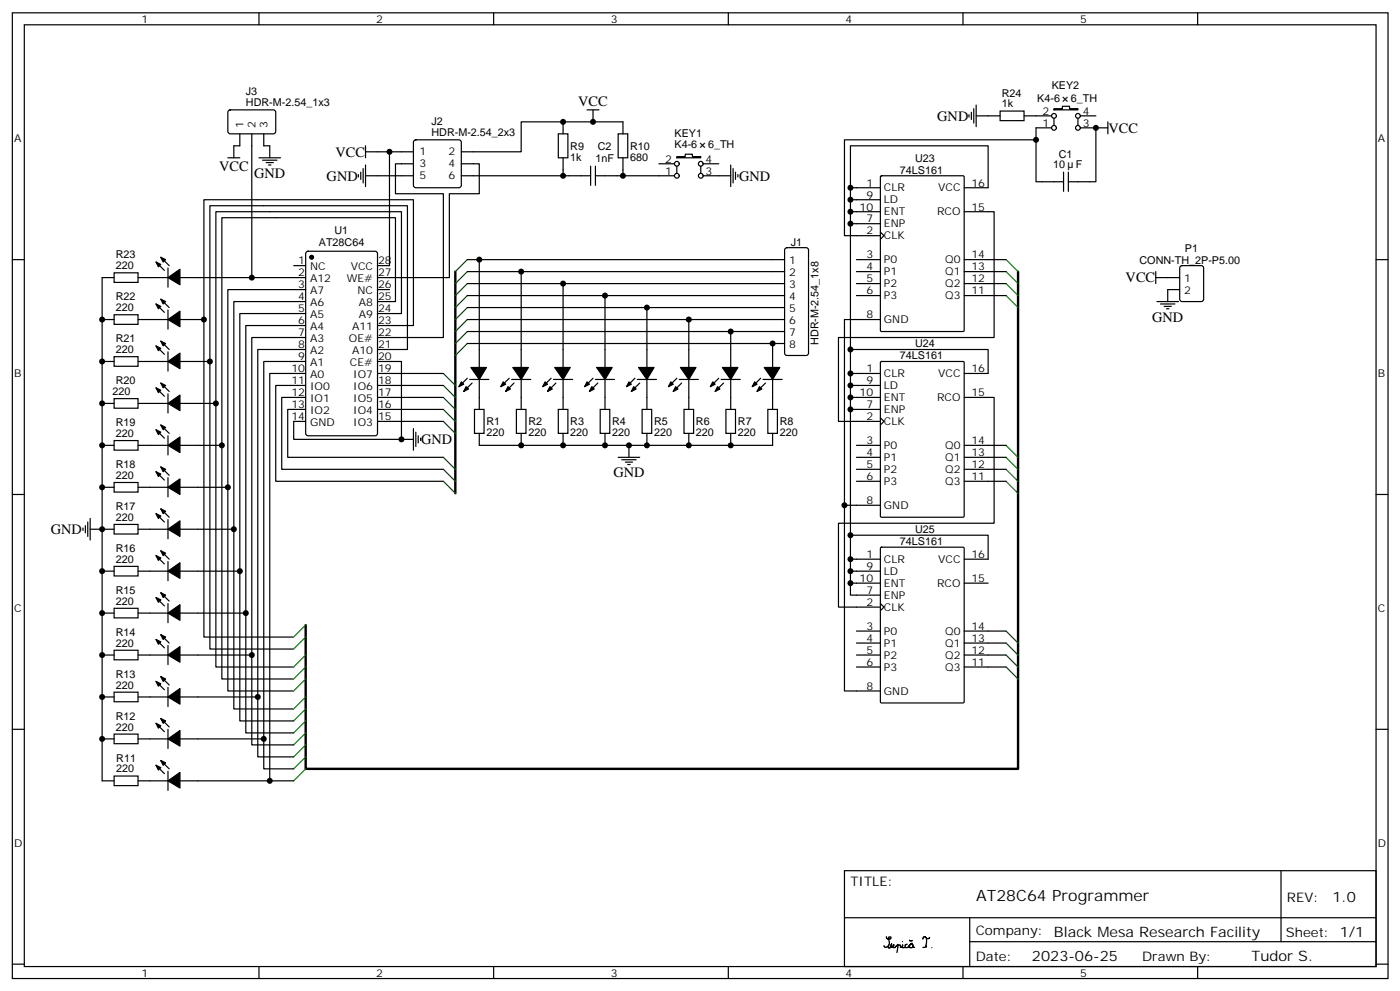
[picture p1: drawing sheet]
<svg xmlns="http://www.w3.org/2000/svg" width="413mm" height="292mm" viewBox="0 0 413 292" stroke-linecap="round" stroke-linejoin="round" font-family="sans-serif">
<g fill="none" stroke="#000" stroke-width=".35">
<path d="M3.6 3.8h405.4v284.3h-405.4zM7.2 7.3h398.2v277.3h-398.2zM76.3 3.8v3.5M145.5 3.8v3.5M214.6 3.8v3.5M283.7 3.8v3.5M352.9 3.8v3.5M67.4 32.6l.4-.3 13 .1 .4 .7v5.9l-.7 .4-12.9-.1-.5-.6v-5.6zM70.7 39.4v3.5h-1.8v3.6M74.2 39.4v42.3M77.7 39.4v3.5h1.8v3.6M164.5 39.4h2.8v7.1h-2.8z"/>
<path d="M165.9 35.9v3.5M173 32.3h3.5M174.7 32.3v3.6M182.1 39.4h2.9v7.1h-2.9zM183.6 39.4v-3.5h-30v8.8h-17.7M285.5 33.8v.7M286.2 33.1v2.1M286.9 32v4.2M287.6 34.1h7.1M287.6 30.9v6.4M294.7 32.7h7v2.8h-7zM301.7 34.1h8.1"/>
<path d="M309.8 37.6h-4.5v3.6h-56.5v28.2h10.6M310.6 32h2.4v-.7h2.1v.7h2.5v.3h-7zM310.6 34.8v2.1M317.6 34.8v2.1M318.3 37.6h8.1M318.3 34.1h4.6M322.9 37.6v15.9h-8.1M326.4 35.9v3.5M67.1 46.5h3.6M76.3 46.5h6.4M77.4 47.2h4.2M78.4 47.9h2.1"/>
<path d="M79.1 48.6h.7M105.6 51.4v.7M106.3 50.7v2.1M107 49.6v4.3M107.7 51.8h14.1M107.7 42.9v3.6M107.7 48.6v6.3M107.7 44.7h14.1M114.8 44.7v33.5h-3.6M121.8 48.2h-5.3v8.8h14.1v42.4h-19.4M122 41.4l.5-.2h12.7l.5 .2 .2 .5v12.7l-.2 .5-.5 .2h-12.7l-.5-.3-.2-.4v-12.7zM135.9 48.2h5.3v8.8h-8.8v24.7h-21.2"/>
<path d="M135.9 51.8h30M165.9 46.5v5.3h8.1M174 48.9v5.7M175.4 48.9v5.7M183.6 46.5v5.3h-8.2M183.6 51.8h15.1M194.1 48.2h4.6M199.4 46.1h2.5v-.7h2.1v.7h2.5v.4h-7.1zM199.4 48.9v2.1M206.5 48.9v2.1M207.2 51.8h8.1M207.2 48.2h4.6"/>
<path d="M215.3 48.6v6.3M216 49.6v4.3M216.7 50.7v2.1M217.4 51.4v.7M250.6 55.3v3.5h8.8M250.6 58.8v3.5h8.8M259.4 55.3h-8.8v-12.4h40.5v12.4h-7M259.5 51.9l.3-.1h23.9l.3 .1 .1 45.4-.2 .3h-24.1l-.4-.2zM305.3 41.2v12.3h8.1M313.4 50.7v5.6M314.8 50.7v5.6M3.6 76.4h3.6"/>
<path d="M46 77.2l2.4 2.4M47.4 75.7l2.4 2.5M49.5 78.9v5.7M86.5 78.2h3.6M90.3 74.2l.5-.2h19.7l.7 .4v53.2l-.4 .6-20 .1-.7-.5v-53.1zM137.7 76.4h3.5v31.8M137.7 80h15.9v28.2M141.2 76.4h90M153.6 80h77.6M231.4 73.1l.5-.2h5.6l.5 .2 .2 .5v30.4l-.2 .5-.5 .2h-5.6l-.5-.3-.2-.4v-30.4zM250.6 62.3v3.6h8.8M250.6 65.9v44.1h8.8"/>
<path d="M252.3 76.4h7.1M252.3 80h7.1M259.4 68.3l1.1 1.1-1.1 1M284.1 62.3h8.8v37.1h-45.8v24.7h12.3M284.1 76.4h12.3M284.1 80h12.3M340.5 80v3.5M347.8 78.4l.5-.2h5.6l.7 .4v9.5l-.4 .6-5.9 .1-.7-.5v-9.4zM405.4 76.4h3.6M30.1 94.1h3.5M33.6 92.7h7.1v2.8h-7.1zM33.6 80.3h7.1v2.8h-7.1z"/>
<path d="M33.6 81.7h-3.5v148.2h3.5M40.7 81.7h8.8M40.7 94.1h8.8M46 89.5l2.4 2.5M47.4 88.1l2.4 2.5M49.5 91.3v5.6M53 94.1h7.1v-35.3h61.7v37h-10.6M53 81.7h37.1M60.1 94.1v93.5h26.4M90.1 99.4h-15.9v93.5h-21.2M90.1 95.8h-17.7v84.7h-19.4M90.1 85.3h-23v58.2h-14.1"/>
<path d="M90.1 92.3h-19.4v75.9h-17.7M90.1 88.8h-21.2v67h-15.9M111.2 88.8h5.3v-24.7h-51.1v67h-12.4M111.2 92.3h7.1v-30h-54.7v56.5h-10.6M111.2 85.3h3.6M137.7 83.5h28.2v24.7M137.7 87h40.6v21.2M137.7 90.6h52.9v17.6M137.7 94.1h65.3v14.1M137.7 97.6h77.6v10.6M165.9 83.5h65.3M178.3 87h52.9"/>
<path d="M190.6 90.6h40.6M203 94.1h28.2M215.3 97.6h15.9M252.3 83.5h7.1M252.3 87h7.1M259.4 94.1h-10.6v109.3h10.6M284.1 83.5h12.3M284.1 87h12.3M340.5 81.7h7.1M340.9 88.8h6.3M341.9 89.5h4.3M343 90.2h2.1"/>
<path d="M343.7 90.9h.7M347.6 85.3h-3.5v3.5M30.1 106.4h3.5M30.1 118.8h3.5M33.6 117.4h7.1v2.8h-7.1zM33.6 105h7.1v2.8h-7.1zM40.7 106.4h8.8M40.7 118.8h8.8M46 114.2l2.4 2.5M46 101.8l2.4 2.5M47.4 112.8l2.4 2.5M47.4 100.4l2.4 2.5"/>
<path d="M49.5 103.6v5.7M49.5 116v5.6M61.8 106.4v84.7h24.7M63.6 118.8v77.6h22.9M90.1 117h-7.1v21.2h47.6M90.1 113.5h-8.9v28.2h49.4M90.1 102.9h-14.1v102.3h-23M90.1 106.4h-12.4v111.2h-24.7M90.1 110h-10.6v119.9h-26.5M111.2 106.4h7.1v23h-31.8v-5.3h3.6M111.2 102.9h8.9v-42.3h-58.3v45.8h-8.8M111.2 110h19.4"/>
<path d="M111.2 113.5h19.4M111.2 117h19.4M137.7 101.1h89.9v7.1M137.7 111.4l-2.5 2.4M138.4 111.7h5.6M139.1 112.8l-2.5 2.5M141.2 111.7v8.8M150 111.4l-2.4 2.4M150.7 111.7h5.7M151.4 112.8l-2.4 2.5M153.6 111.7v8.8M162.4 111.4l-2.5 2.4"/>
<path d="M163.1 111.7h5.6M163.8 112.8l-2.5 2.5M165.9 111.7v8.8M174.7 111.4l-2.4 2.4M175.4 111.7h5.7M176.1 112.8l-2.4 2.5M178.3 111.7v8.8M187.1 111.4l-2.5 2.4M187.8 111.7h5.6M188.5 112.8l-2.5 2.5M190.6 111.7v8.8M199.4 111.4l-2.4 2.4"/>
<path d="M200.1 111.7h5.7M200.8 112.8l-2.4 2.5M203 111.7v8.8M211.8 111.4l-2.5 2.4M212.5 111.7h5.6M213.2 112.8l-2.5 2.5M215.3 111.7v8.8M224.1 111.4l-2.4 2.4M224.8 111.7h5.7M225.5 112.8l-2.4 2.5M227.6 111.7v8.8M227.6 101.1h3.6"/>
<path d="M250.6 110v3.5h8.8M250.6 113.5v3.5h8.8M250.6 117v3.5h8.8M250.6 102.9h40.5v7.1h-7M259.5 106.6l.3-.2h23.9l.3 .2 .1 45.3-.2 .3-24.1 .1-.4-.2zM284.1 117h8.8v37.1h-45.8v24.7h12.3M30.1 131.1h3.5M33.6 129.7h7.1v2.8h-7.1zM40.7 131.1h8.8M46 138.9l2.4 2.5M46 126.5l2.4 2.5M47.4 137.5l2.4 2.4"/>
<path d="M47.4 125.1l2.4 2.5M49.5 128.3v5.6M65.4 131.1v68.8h21.1M90.1 120.5h-5.3v14.2h45.8M111.2 120.5h19.4M111.2 124.1h19.4M118.3 129.4h3.5M121.8 126.2v6.3M122.5 127.2v4.3M123.2 128.3v2.1M123.9 129v.7M139.8 120.5h2.8v7.1h-2.8z"/>
<path d="M141.2 127.6v3.5h86.4v-3.5M152.2 120.5h2.8v7.1h-2.8zM153.6 127.6v3.5M164.5 120.5h2.8v7.1h-2.8zM165.9 127.6v3.5M176.8 120.5h2.9v7.1h-2.9zM178.3 127.6v3.5M182.1 134.7h6.4M183.2 135.4h4.2M184.3 136.1h2.1M185 136.8h.7M185.3 131.1v3.6"/>
<path d="M189.2 120.5h2.8v7.1h-2.8zM190.6 127.6v3.5M201.5 120.5h2.9v7.1h-2.9zM203 127.6v3.5M213.9 120.5h2.8v7.1h-2.8zM215.3 127.6v3.5M226.2 120.5h2.9v7.1h-2.9zM250.6 120.5v44.1h8.8M252.3 134.7h7.1M252.3 131.1h7.1M252.3 138.2h7.1M259.4 123l1.1 1.1-1.1 1"/>
<path d="M284.1 134.7h12.3M284.1 131.1h12.3M284.1 138.2h12.3M3.6 145.6h3.6M24.4 155.5v.7M25.2 154.8v2.1M25.9 153.7v4.2M26.6 155.8h7M26.6 152.6v6.4M30.1 143.5h3.5M33.6 154.4h7.1v2.8h-7.1zM33.6 142.1h7.1v2.8h-7.1z"/>
<path d="M40.7 155.8h8.8M40.7 143.5h8.8M46 151.2l2.4 2.5M47.4 149.8l2.4 2.5M49.5 140.7v5.6M49.5 153v5.6M67.1 143.5v59.9h19.4M68.9 155.8v52.9h17.6M248.8 148.8h10.6M250.6 157.6h40.5v7h-7M252.3 141.7h7.1M284.1 141.7h12.3"/>
<path d="M405.4 145.6h3.6M30.1 168.2h3.5M33.6 179.1h7.1v2.8h-7.1zM33.6 166.8h7.1v2.8h-7.1zM40.7 168.2h8.8M46 175.9l2.4 2.5M46 163.6l2.4 2.5M47.4 174.5l2.4 2.5M47.4 162.2l2.4 2.4M49.5 165.3v5.7M49.5 177.7v5.6M70.7 168.2v44.1h15.8"/>
<path d="M250.6 164.6v3.6h8.8M250.6 168.2v3.5h8.8M250.6 171.7v3.5h8.8M259.4 177.7l1.1 1.1-1.1 1M259.5 161.3l.3-.2h23.9l.3 .2 .1 45.3-.2 .3-24.1 .1-.4-.2zM284.1 171.7h7M30.1 192.9h3.5M30.1 180.5h3.5M33.6 191.5h7.1v2.8h-7.1zM40.7 192.9h8.8M40.7 180.5h8.8M46 188.3l2.4 2.4"/>
<path d="M47.4 199.2l2.4 2.5M47.4 186.9l2.4 2.4M49.5 190v5.7M72.4 180.5v35.3h14.1M74.2 192.9v26.4h12.3M252.3 192.9h7.1M252.3 185.8h7.1M252.3 189.3h7.1M252.3 196.4h7.1M284.1 192.9h12.3M284.1 185.8h12.3M284.1 189.3h12.3"/>
<path d="M284.1 196.4h12.3M3.6 214.7h3.6M30.1 217.6h3.5M30.1 205.2h3.5M33.6 216.1h7.1v2.9h-7.1zM33.6 203.8h7.1v2.8h-7.1zM40.7 217.6h8.8M40.7 205.2h8.8M46 213l2.4 2.4M46 200.6l2.4 2.5M47.4 211.6l2.4 2.4M49.5 202.4v5.6"/>
<path d="M49.5 214.7v5.7M76 205.2v17.6h10.5M77.7 217.6v8.8h8.8M405.4 214.7h3.6M33.6 228.5h7.1v2.8h-7.1zM40.7 229.9h8.8M46 225.3l2.4 2.5M47.4 223.9l2.4 2.5M49.5 227.1v5.6M79.5 229.9h7M248.8 256.4h156.6v28.2h-156.6zM377.4 256.4v20.9"/>
<path d="M248.8 270.2h156.5M261.2 275.8l.1 .4 .3 .3h.5l.4-.3v-.3l-.7 .1 .3 1.4-.3 1.1-1 .4-.3-.5M261.7 278.5l.1 .6 .3 .1 .6-1.3-.1 .9 .4 .1 .4-.7-.3 .8h.6l.9-.9-.3 2.4M264.5 278.4l.7-.2 .1 .7 .4 .1 .3-.8v.9l.5-.2M265.9 277.2v.1M267.3 278l-.6 .3v.7h.8l.6-.8M268 276.8l.2 .3h.5l.1-.2M268.8 277.7l-.5 .2-.3 .5 .1 .7h.5l.3-.3v-.6l-.3-.2M269 278.1l.1 .7 .4 .1M272.8 278.4l.2 .4M273 276.6l-.2 2.2-.9 .1M273.9 276l-.2 .4h-.5l-.6-.6h-.3l-.4 .7"/>
<path d="M274.6 279v.1M285.7 277.3h119.6M285.7 270.2v14.1M3.6 283.9h3.6M76.3 284.6v3.5M145.5 284.6v3.5M214.6 284.6v3.5M283.7 284.6v3.5M352.9 284.6v3.5M405.4 283.9h3.6"/>
<circle cx="310.6" cy="37.6" r=".71"/>
<circle cx="310.6" cy="34.1" r=".71"/>
<circle cx="317.6" cy="34.1" r=".71"/>
<circle cx="317.6" cy="37.6" r=".71"/>
<circle cx="199.4" cy="48.2" r=".71"/>
<circle cx="199.4" cy="51.8" r=".71"/>
<circle cx="206.5" cy="48.2" r=".71"/>
<circle cx="206.5" cy="51.8" r=".71"/>
</g>
<g fill="#000" stroke="#000" stroke-width=".35">
<path d="M46 77.2l1.4 .7-.7 .7zM47.4 75.7l1.4 .7-.7 .8zM46 89.5l1.4 .7-.7 .7zM47.4 88.1l1.4 .7-.7 .7zM49.5 94.1l3.5-2.5v4.6zM49.5 81.7l3.5-2.4v4.6zM46 114.2l1.4 .7-.7 .7zM46 101.8l1.4 .8-.7 .7zM47.4 112.8l1.4 .7-.7 .7zM47.4 100.4l1.4 .7-.7 .7zM49.5 106.4l3.5-2.4v4.5zM135.9 112.4l.7 .7-1.4 .7z"/>
<path d="M137.3 113.8l.7 .7-1.4 .8zM138.7 108.2h4.6l-2.1 3.5zM148.3 112.4l.7 .7-1.4 .7zM149.7 113.8l.7 .7-1.4 .8zM151.1 108.2h4.6l-2.1 3.5zM160.6 112.4l.7 .7-1.4 .7zM162 113.8l.7 .7-1.4 .8zM163.4 108.2h4.6l-2.1 3.5zM173 112.4l.7 .7-1.4 .7zM174.4 113.8l.7 .7-1.4 .8zM175.8 108.2h4.6l-2.1 3.5zM185.3 112.4l.7 .7-1.4 .7z"/>
<path d="M186.7 113.8l.7 .7-1.4 .8zM188.1 108.2h4.6l-2.1 3.5zM197.7 112.4l.7 .7-1.4 .7zM199.1 113.8l.7 .7-1.4 .8zM200.5 108.2h4.6l-2.1 3.5zM210 112.4l.7 .7-1.4 .7zM211.4 113.8l.7 .7-1.4 .8zM212.8 108.2h4.6l-2.1 3.5zM222.4 112.4l.7 .7-1.4 .7zM223.8 113.8l.7 .7-1.4 .8zM225.2 108.2h4.6l-2.2 3.5zM46 138.9l1.4 .7-.7 .7z"/>
<path d="M46 126.5l1.4 .7-.7 .8zM47.4 137.5l1.4 .7-.7 .7zM47.4 125.1l1.4 .7-.7 .7zM49.5 131.1l3.5-2.4v4.5zM49.5 118.8l3.5-2.5v4.6zM46 151.2l1.4 .7-.7 .7zM47.4 149.8l1.4 .7-.7 .7zM49.5 155.8l3.5-2.4v4.5zM49.5 143.5l3.5-2.5v4.6zM46 175.9l1.4 .7-.7 .7zM46 163.6l1.4 .7-.7 .7zM47.4 174.5l1.4 .7-.7 .7z"/>
<path d="M47.4 162.2l1.4 .7-.7 .7zM49.5 168.2l3.5-2.5v4.6zM46 188.3l1.4 .7-.7 .7zM47.4 199.2l1.4 .7-.7 .7zM47.4 186.9l1.4 .7-.7 .7zM49.5 192.9l3.5-2.5v4.6zM49.5 180.5l3.5-2.5v4.6zM46 213l1.4 .7-.7 .7zM46 200.6l1.4 .7-.7 .7zM47.4 211.6l1.4 .7-.7 .7zM49.5 217.6l3.5-2.5v4.6zM49.5 205.2l3.5-2.5v4.6z"/>
<path d="M46 225.3l1.4 .7-.7 .7zM47.4 223.9l1.4 .7-.7 .7zM49.5 229.9l3.5-2.5v4.6z"/>
<circle cx="91.8" cy="75.7" r=".53"/>
</g>
<path d="M134.2 80v65.2M300 80v146.4h-209.9v-42.4" fill="none" stroke="#000" stroke-width=".71"/>
<g fill="none" stroke="#008700" stroke-width=".35">
<path d="M137.7 76.4l-3.5 3.6M137.7 80l-3.5 3.5M296.4 76.4l3.6 3.6M296.4 80l3.6 3.5M137.7 83.5l-3.5 3.5M137.7 87l-3.5 3.6M137.7 90.6l-3.5 3.5M137.7 94.1l-3.5 3.5M137.7 97.6l-3.5 3.5M296.4 83.5l3.6 3.5M296.4 87l3.6 3.6M130.6 117l3.6 3.5"/>
<path d="M130.6 113.5l3.6 3.5M130.6 110l3.6 3.5M137.7 101.1l-3.5 3.6M130.6 124.1l3.6 3.5M130.6 120.5l3.6 3.6M130.6 134.7l3.6 3.5M130.6 138.2l3.6 3.5M296.4 131.1l3.6 3.6M296.4 134.7l3.6 3.5M296.4 138.2l3.6 3.5M130.6 141.7l3.6 3.5M296.4 141.7l3.6 3.5"/>
<path d="M90.1 199.9l-3.6 3.5M90.1 196.4l-3.6 3.5M90.1 192.9l-3.6 3.5M90.1 187.6l-3.6 3.5M90.1 184l-3.6 3.6M296.4 185.8l3.6 3.5M296.4 189.3l3.6 3.6M296.4 192.9l3.6 3.5M296.4 196.4l3.6 3.5M90.1 219.3l-3.6 3.5M90.1 215.8l-3.6 3.5M90.1 212.3l-3.6 3.5"/>
<path d="M90.1 208.7l-3.6 3.6M90.1 205.2l-3.6 3.5M90.1 226.4l-3.6 3.5M90.1 222.8l-3.6 3.6"/>
</g>
<g fill="#000">
<circle cx="165.9" cy="35.9" r=".88"/>
<circle cx="174.7" cy="35.9" r=".88"/>
<circle cx="322.9" cy="37.6" r=".88"/>
<circle cx="114.8" cy="44.7" r=".88"/>
<circle cx="165.9" cy="51.8" r=".88"/>
<circle cx="183.6" cy="51.8" r=".88"/>
<circle cx="250.6" cy="55.3" r=".88"/>
<circle cx="250.6" cy="58.8" r=".88"/>
<circle cx="305.3" cy="41.2" r=".88"/>
<circle cx="141.2" cy="76.4" r=".88"/>
<circle cx="153.6" cy="80" r=".88"/>
<circle cx="250.6" cy="65.9" r=".88"/>
<circle cx="250.6" cy="62.3" r=".88"/>
<circle cx="30.1" cy="94.1" r=".88"/>
<circle cx="60.1" cy="94.1" r=".88"/>
<circle cx="74.2" cy="81.7" r=".88"/>
<circle cx="165.9" cy="83.5" r=".88"/>
<circle cx="178.3" cy="87" r=".88"/>
<circle cx="190.6" cy="90.6" r=".88"/>
<circle cx="203" cy="94.1" r=".88"/>
<circle cx="215.3" cy="97.6" r=".88"/>
<circle cx="30.1" cy="106.4" r=".88"/>
<circle cx="30.1" cy="118.8" r=".88"/>
<circle cx="61.8" cy="106.4" r=".88"/>
<circle cx="63.6" cy="118.8" r=".88"/>
<circle cx="227.6" cy="101.1" r=".88"/>
<circle cx="250.6" cy="102.9" r=".88"/>
<circle cx="250.6" cy="110" r=".88"/>
<circle cx="250.6" cy="113.5" r=".88"/>
<circle cx="250.6" cy="117" r=".88"/>
<circle cx="30.1" cy="131.1" r=".88"/>
<circle cx="65.4" cy="131.1" r=".88"/>
<circle cx="118.3" cy="129.4" r=".88"/>
<circle cx="153.6" cy="131.1" r=".88"/>
<circle cx="165.9" cy="131.1" r=".88"/>
<circle cx="178.3" cy="131.1" r=".88"/>
<circle cx="185.3" cy="131.1" r=".88"/>
<circle cx="190.6" cy="131.1" r=".88"/>
<circle cx="203" cy="131.1" r=".88"/>
<circle cx="215.3" cy="131.1" r=".88"/>
<circle cx="250.6" cy="120.5" r=".88"/>
<circle cx="30.1" cy="143.5" r=".88"/>
<circle cx="30.1" cy="155.8" r=".88"/>
<circle cx="67.1" cy="143.5" r=".88"/>
<circle cx="68.9" cy="155.8" r=".88"/>
<circle cx="248.8" cy="148.8" r=".88"/>
<circle cx="250.6" cy="157.6" r=".88"/>
<circle cx="30.1" cy="168.2" r=".88"/>
<circle cx="70.7" cy="168.2" r=".88"/>
<circle cx="250.6" cy="164.6" r=".88"/>
<circle cx="250.6" cy="168.2" r=".88"/>
<circle cx="250.6" cy="171.7" r=".88"/>
<circle cx="30.1" cy="192.9" r=".88"/>
<circle cx="30.1" cy="180.5" r=".88"/>
<circle cx="72.4" cy="180.5" r=".88"/>
<circle cx="74.2" cy="192.9" r=".88"/>
<circle cx="30.1" cy="205.2" r=".88"/>
<circle cx="30.1" cy="217.6" r=".88"/>
<circle cx="76" cy="205.2" r=".88"/>
<circle cx="77.7" cy="217.6" r=".88"/>
<circle cx="79.5" cy="229.9" r=".88"/>
</g>
<text font-size="4.6" x="287.6" y="265.2">AT28C64 Programmer</text>
<g font-size="4.2">
<text x="170.4" y="31.3">VCC</text>
<text x="276.2" y="35.5">GND</text>
<text x="326.6" y="39.1">VCC</text>
<text x="98.8" y="46.1">VCC</text>
<text x="64.5" y="50.4">VCC</text>
<text x="74.9" y="52.5">GND</text>
<text x="96.2" y="53.2">GND</text>
<text x="217.8" y="53.2">GND</text>
<text x="331.7" y="83.2">VCC</text>
<text x="339.5" y="94.9">GND</text>
<text x="124.1" y="130.8">GND</text>
<text x="180.7" y="140.3">GND</text>
<text x="15" y="157.2">GND</text>
<text x="392.6" y="265.6">1.0</text>
<text x="310.6" y="275.8">Black Mesa Research Facility</text>
<text x="304.1" y="283">2023-06-25</text>
<text x="368.8" y="282.8">Tudor S.</text>
</g>
<g font-size="3.9">
<text x="250.6" y="260.9">TITLE:</text>
<text x="379.2" y="265.6">REV:</text>
<text x="287.5" y="275.1">Company:</text>
<text x="378.9" y="275.8">Sheet: 1/1</text>
<text x="287.5" y="282.8">Date:</text>
<text x="336.5" y="282.9">Drawn By:</text>
</g>
<g font-size="3.2">
<text x="41.7" y="6.8">1</text>
<text x="110.9" y="6.8">2</text>
<text x="180" y="6.8">3</text>
<text x="249.2" y="6.8">4</text>
<text x="318.3" y="6.8">5</text>
<text x="72.5" y="28.1">J3</text>
<text x="295.2" y="28.5">R24</text>
<text x="309.9" y="26.2">KEY2</text>
<text x="72.5" y="31.3">HDR-M-2.54_1x3</text>
<text x="295.2" y="31.6">1k</text>
<text x="305.6" y="30">K4-6</text>
<text x="307.1" y="33.8">2</text>
<text x="315.5" y="30">6_TH</text>
<text x="319" y="33.8">4</text>
<text x="4.2" y="41.9">A</text>
<text x="71.7" y="37.6" transform="rotate(-90 71.7 37.6)">1</text>
<text x="75.2" y="37.6" transform="rotate(-90 75.2 37.6)">2</text>
<text x="78.8" y="37.6" transform="rotate(-90 78.8 37.6)">3</text>
<text x="127.1" y="40.1">HDR-M-2.54_2x3</text>
<text x="127.1" y="36.9">J2</text>
<text x="198.7" y="40.3">KEY1</text>
<text x="307.1" y="37.3">1</text>
<text x="319" y="37.3">3</text>
<text x="406" y="41.9">A</text>
<text x="123.6" y="45.8">1</text>
<text x="132.1" y="45.8">2</text>
<text x="168" y="47.3">1k</text>
<text x="168" y="44.1">R9</text>
<text x="175.4" y="47.6">1nF</text>
<text x="176.2" y="44.1">C2</text>
<text x="185.7" y="47.3">680</text>
<text x="185.7" y="44.1">R10</text>
<text x="196" y="47.9">2</text>
<text x="198.7" y="43.5">K4-6</text>
<text x="207.9" y="47.9">4</text>
<text x="208.6" y="43.5">6_TH</text>
<text x="269.6" y="47.6">U23</text>
<text x="312" y="46.5">C1</text>
<text x="123.6" y="49.3">3</text>
<text x="123.6" y="52.8">5</text>
<text x="132.1" y="49.3">4</text>
<text x="132.1" y="52.8">6</text>
<text x="196" y="51.4">1</text>
<text x="207.9" y="51.4">3</text>
<text x="265.2" y="51.2">74LS161</text>
<text x="310.3" y="49.3">10</text>
<text x="317" y="49.3">F</text>
<text x="255.3" y="54.9">1</text>
<text x="255.3" y="58.5">9</text>
<text x="260.5" y="56.3">CLR</text>
<text x="260.5" y="59.9">LD</text>
<text x="276.4" y="56.3">VCC</text>
<text x="286.2" y="54.9">16</text>
<text x="253.2" y="62">10</text>
<text x="255.3" y="65.5">7</text>
<text x="260.5" y="63.4">ENT</text>
<text x="276.1" y="63.4">RCO</text>
<text x="286.2" y="62">15</text>
<text x="98.5" y="68.8">U1</text>
<text x="255.3" y="69">2</text>
<text x="260.5" y="66.9">ENP</text>
<text x="260.5" y="70.4">CLK</text>
<text x="34.1" y="76.1">R23</text>
<text x="87.9" y="77.9">1</text>
<text x="93.9" y="72.3">AT28C64</text>
<text x="111.4" y="77.9">28</text>
<text x="232.5" y="77.9">1</text>
<text x="233" y="72.3">J1</text>
<text x="255.3" y="76.1">3</text>
<text x="260.5" y="77.5">P0</text>
<text x="278.5" y="77.5">Q0</text>
<text x="286.2" y="76.1">14</text>
<text x="335.8" y="77.6">CONN-TH_2P-P5.00</text>
<text x="349.1" y="74.1">P1</text>
<text x="34.1" y="79.3">220</text>
<text x="87.9" y="81.4">2</text>
<text x="91.4" y="79.6">NC</text>
<text x="91.4" y="83.1">A12</text>
<text x="102.2" y="83.1">WE#</text>
<text x="103.3" y="79.6">VCC</text>
<text x="111.4" y="81.4">27</text>
<text x="232.5" y="81.4">2</text>
<text x="255.3" y="79.6">4</text>
<text x="255.3" y="83.1">5</text>
<text x="260.5" y="81">P1</text>
<text x="278.5" y="81">Q1</text>
<text x="286.2" y="79.6">13</text>
<text x="286.2" y="83.1">12</text>
<text x="348.9" y="83.1">1</text>
<text x="34.1" y="88.4">R22</text>
<text x="87.9" y="84.9">3</text>
<text x="87.9" y="88.4">4</text>
<text x="91.4" y="86.7">A7</text>
<text x="105.3" y="86.7">NC</text>
<text x="111.4" y="88.4">25</text>
<text x="111.4" y="84.9">26</text>
<text x="232.5" y="84.9">3</text>
<text x="232.5" y="88.4">4</text>
<text x="255.3" y="86.7">6</text>
<text x="260.5" y="84.6">P2</text>
<text x="260.5" y="88.1">P3</text>
<text x="278.5" y="84.6">Q2</text>
<text x="278.5" y="88.1">Q3</text>
<text x="286.2" y="86.7">11</text>
<text x="348.9" y="86.7">2</text>
<text x="34.1" y="91.6">220</text>
<text x="87.9" y="92">5</text>
<text x="87.9" y="95.5">6</text>
<text x="91.4" y="90.2">A6</text>
<text x="91.4" y="93.7">A5</text>
<text x="105.7" y="93.7">A9</text>
<text x="105.7" y="90.2">A8</text>
<text x="111.4" y="95.5">23</text>
<text x="111.4" y="92">24</text>
<text x="232.5" y="92">5</text>
<text x="232.5" y="95.5">6</text>
<text x="255.3" y="93.7">8</text>
<text x="260.5" y="95.1">GND</text>
<text x="34.1" y="100.8">R21</text>
<text x="87.9" y="99">7</text>
<text x="91.4" y="97.3">A4</text>
<text x="91.4" y="100.8">A3</text>
<text x="102.8" y="100.8">OE#</text>
<text x="103.7" y="97.3">A11</text>
<text x="111.4" y="99">22</text>
<text x="232.5" y="99">7</text>
<text x="241.2" y="101.6" transform="rotate(-90 241.2 101.6)">HDR-M-2.54_1x8</text>
<text x="34.1" y="104">220</text>
<text x="87.9" y="102.6">8</text>
<text x="87.9" y="106.1">9</text>
<text x="91.4" y="104.3">A2</text>
<text x="91.4" y="107.8">A1</text>
<text x="103.1" y="107.8">CE#</text>
<text x="103.7" y="104.3">A10</text>
<text x="111.4" y="106.1">20</text>
<text x="111.4" y="102.6">21</text>
<text x="232.5" y="102.6">8</text>
<text x="265.2" y="105.8">74LS161</text>
<text x="269.6" y="102.3">U24</text>
<text x="4.2" y="111">B</text>
<text x="34.1" y="113">R20</text>
<text x="85.9" y="109.6">10</text>
<text x="85.9" y="113.1">11</text>
<text x="91.4" y="111.4">A0</text>
<text x="104.1" y="111.4">IO7</text>
<text x="111.4" y="113.1">18</text>
<text x="111.4" y="109.6">19</text>
<text x="255.3" y="109.6">1</text>
<text x="255.3" y="113.1">9</text>
<text x="260.5" y="111">CLR</text>
<text x="276.4" y="111">VCC</text>
<text x="286.2" y="109.6">16</text>
<text x="406" y="111">B</text>
<text x="33.2" y="116.4">220</text>
<text x="85.9" y="116.7">12</text>
<text x="91.4" y="114.9">IO0</text>
<text x="91.4" y="118.4">IO1</text>
<text x="104.1" y="118.4">IO5</text>
<text x="104.1" y="114.9">IO6</text>
<text x="111.4" y="116.7">17</text>
<text x="253.2" y="116.7">10</text>
<text x="260.5" y="114.5">LD</text>
<text x="260.5" y="118.1">ENT</text>
<text x="276.1" y="118.1">RCO</text>
<text x="286.2" y="116.7">15</text>
<text x="34.1" y="125.5">R19</text>
<text x="85.9" y="120.2">13</text>
<text x="85.9" y="123.7">14</text>
<text x="91.4" y="122">IO2</text>
<text x="91.4" y="125.5">GND</text>
<text x="104.1" y="125.5">IO3</text>
<text x="104.1" y="122">IO4</text>
<text x="111.4" y="123.7">15</text>
<text x="111.4" y="120.2">16</text>
<text x="143.3" y="125.2">R1</text>
<text x="155.7" y="125.2">R2</text>
<text x="168" y="125.2">R3</text>
<text x="180.4" y="125.2">R4</text>
<text x="192.7" y="125.2">R5</text>
<text x="205.1" y="125.2">R6</text>
<text x="217.4" y="125.2">R7</text>
<text x="229.8" y="125.2">R8</text>
<text x="255.3" y="120.2">7</text>
<text x="255.3" y="123.7">2</text>
<text x="260.5" y="121.6">ENP</text>
<text x="260.5" y="125.1">CLK</text>
<text x="34.1" y="128.7">220</text>
<text x="143.3" y="128.4">220</text>
<text x="155.7" y="128.4">220</text>
<text x="168" y="128.4">220</text>
<text x="180.4" y="128.4">220</text>
<text x="192.7" y="128.4">220</text>
<text x="205.1" y="128.4">220</text>
<text x="217.4" y="128.4">220</text>
<text x="229.8" y="128.4">220</text>
<text x="255.3" y="130.8">3</text>
<text x="286.2" y="130.8">14</text>
<text x="34.1" y="137.8">R18</text>
<text x="255.3" y="134.3">4</text>
<text x="255.3" y="137.8">5</text>
<text x="260.5" y="132.2">P0</text>
<text x="260.5" y="135.7">P1</text>
<text x="278.5" y="132.2">Q0</text>
<text x="278.5" y="135.7">Q1</text>
<text x="286.2" y="134.3">13</text>
<text x="286.2" y="137.8">12</text>
<text x="34.1" y="141">220</text>
<text x="255.3" y="141.4">6</text>
<text x="260.5" y="139.2">P2</text>
<text x="260.5" y="142.8">P3</text>
<text x="278.5" y="139.2">Q2</text>
<text x="278.5" y="142.8">Q3</text>
<text x="286.2" y="141.4">11</text>
<text x="255.3" y="148.4">8</text>
<text x="260.5" y="149.8">GND</text>
<text x="34.1" y="153.4">220</text>
<text x="34.1" y="150.2">R17</text>
<text x="265.2" y="160.5">74LS161</text>
<text x="269.6" y="157">U25</text>
<text x="34.1" y="165.7">220</text>
<text x="34.1" y="162.5">R16</text>
<text x="255.3" y="164.3">1</text>
<text x="255.3" y="167.8">9</text>
<text x="260.5" y="165.7">CLR</text>
<text x="276.4" y="165.7">VCC</text>
<text x="286.2" y="164.3">16</text>
<text x="253.2" y="171.3">10</text>
<text x="260.5" y="169.2">LD</text>
<text x="260.5" y="172.8">ENT</text>
<text x="276.1" y="172.8">RCO</text>
<text x="286.2" y="171.3">15</text>
<text x="34.1" y="178">220</text>
<text x="34.1" y="174.9">R15</text>
<text x="255.3" y="174.9">7</text>
<text x="255.3" y="178.4">2</text>
<text x="260.5" y="176.3">ENP</text>
<text x="260.5" y="179.8">CLK</text>
<text x="4.2" y="180.2">C</text>
<text x="255.3" y="185.5">3</text>
<text x="286.2" y="185.5">14</text>
<text x="406" y="180.2">C</text>
<text x="34.1" y="190.4">220</text>
<text x="34.1" y="187.2">R14</text>
<text x="255.3" y="189">4</text>
<text x="260.5" y="186.9">P0</text>
<text x="260.5" y="190.4">P1</text>
<text x="278.5" y="186.9">Q0</text>
<text x="278.5" y="190.4">Q1</text>
<text x="286.2" y="189">13</text>
<text x="255.3" y="192.5">5</text>
<text x="255.3" y="196">6</text>
<text x="260.5" y="193.9">P2</text>
<text x="260.5" y="197.4">P3</text>
<text x="278.5" y="193.9">Q2</text>
<text x="278.5" y="197.4">Q3</text>
<text x="286.2" y="192.5">12</text>
<text x="286.2" y="196">11</text>
<text x="34.1" y="202.7">220</text>
<text x="34.1" y="199.6">R13</text>
<text x="255.3" y="203.1">8</text>
<text x="260.5" y="204.5">GND</text>
<text x="34.1" y="215.1">220</text>
<text x="34.1" y="211.9">R12</text>
<text x="34.2" y="227.4">220</text>
<text x="34.2" y="224.3">R11</text>
<text x="4.2" y="249.3">D</text>
<text x="406" y="249.3">D</text>
<text x="41.7" y="287.6">1</text>
<text x="110.9" y="287.6">2</text>
<text x="180" y="287.6">3</text>
<text x="249.2" y="287.6">4</text>
<text x="318.3" y="287.6">5</text>
</g>
</svg>
